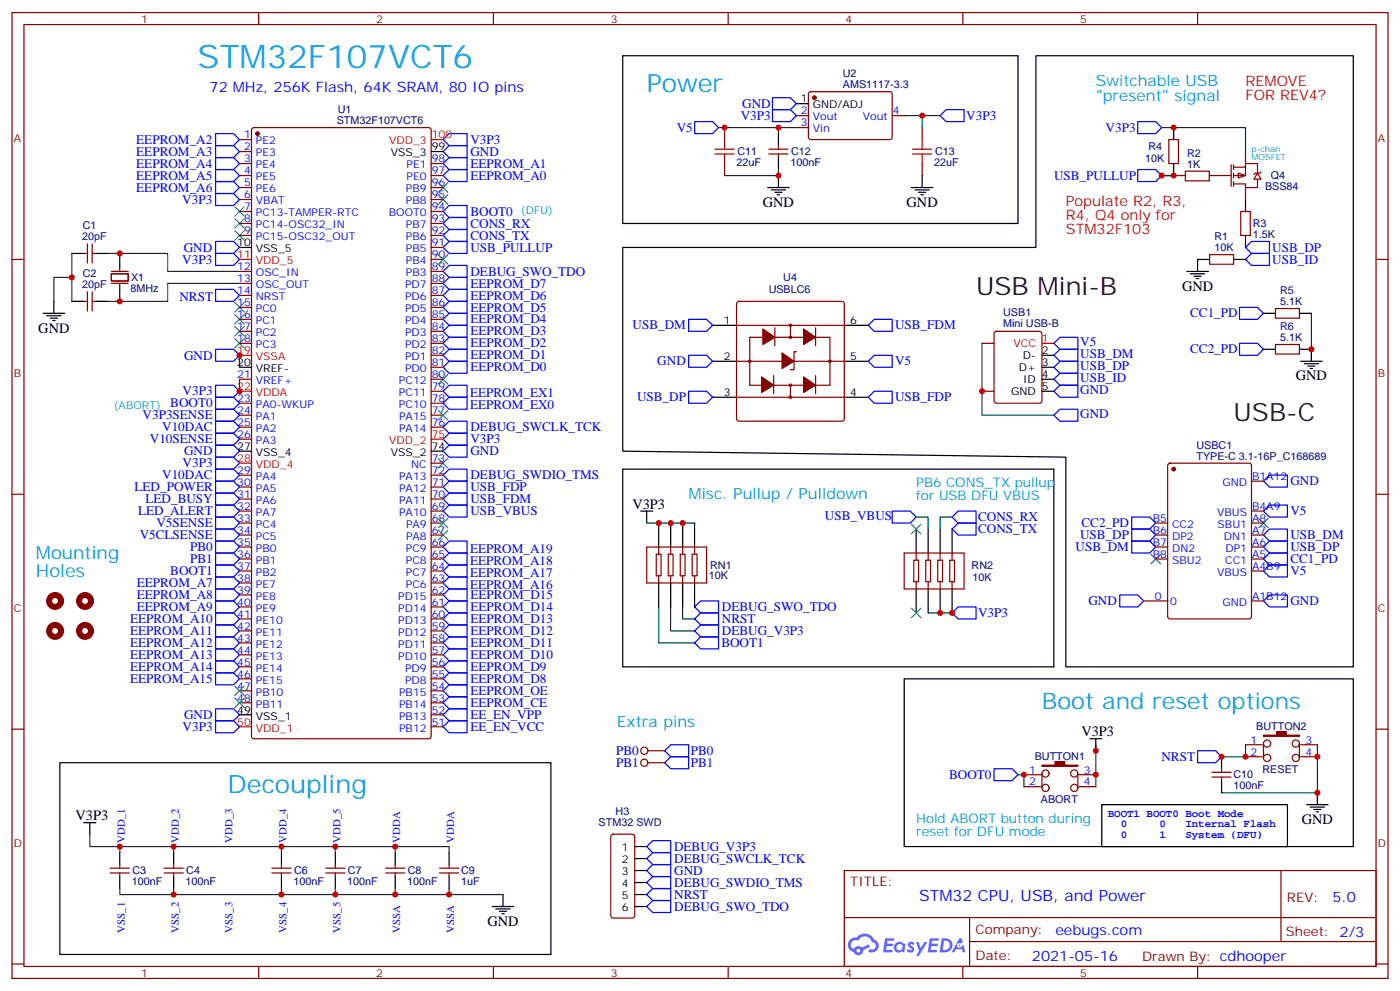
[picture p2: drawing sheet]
<svg xmlns="http://www.w3.org/2000/svg" width="412mm" height="292mm" viewBox="0 0 412 292" stroke-linecap="round" stroke-linejoin="round" font-family="sans-serif">
<g fill="none" stroke="#870000" stroke-width=".35">
<path d="M3.5 3.7h405.4v284.3h-405.4zM7.1 7.2h398.2v277.3h-398.2zM76.2 3.7v3.5M145.3 3.7v3.5M214.5 3.7v3.5M283.6 3.7v3.5M352.8 3.7v3.5M3.5 76.4h3.6M405.3 76.4h3.6M3.5 145.5h3.6M405.3 145.5h3.6M3.5 214.7h3.6"/>
<path d="M405.3 214.7h3.6M248.7 256.3h156.6v28.2h-156.6zM377.3 256.3v20.9M248.7 270.1h156.5M285.6 277.2h119.6M285.6 270.1v14.2M3.5 283.8h3.6M76.2 284.5v3.5M145.3 284.5v3.5M214.5 284.5v3.5M283.6 284.5v3.5M352.8 284.5v3.5"/>
<path d="M405.3 283.8h3.6"/>
</g>
<g fill="#5487ff">
<path d="M267.7 277.5a1.22 1.22 0 0 1 1.7 .2l-.4 .6a.47 .47 0 0 0-.3-.4 .47 .47 0 0 0-.5 .2l.1 .2a1.14 1.14 0 0 1 .8 1.8 1.14 1.14 0 0 1-1.9 0l-.2-.2 .5-.6 .7 .5a.29 .29 0 0 0 .3-.3 .29 .29 0 0 0-.2-.3 1.04 1.04 0 0 1-.6-1.7z"/>
<path d="M260.7 276.2h2.4l.3 .2-.2 .5-1.8 .1-.1 .8h1.5l.3 .4-.3 .4h-1.6l-.2 1.1h1.7l.2 .3-.2 .3-2.6 .1z"/>
<path d="M273.8 276.2h2.4l.3 .2-.1 .5-1.8 .1-.2 .8h1.6l.3 .4-.4 .4-1.6-.1-.1 1.1 1.7 .1 .2 .3-.2 .3-2.6 .1z"/>
<path d="M282.6 276.2h.7l.3 1.3-.6 .3a.69 .69 0 0 0-1 .3 .69 .69 0 0 0 .4 .9 .69 .69 0 0 0 .9-.6l.5-.2 .6 2.2h-.8l-.2-.9h-1.8l-.5 .9h-.8z"/>
<path d="M269.8 277.3h.8l.6 1.8 1.1-1.8h.9l-2.6 4.2h-.8l.9-1.5z"/>
<path d="M277.4 276.2l-.6 4.2h1.3a2.11 2.11 0 0 0 2.5-2.1 2.11 2.11 0 0 0-2.5-2.1zM278.1 277a1.39 1.39 0 0 1 1.7 1.4 1.39 1.39 0 0 1-1.8 1.2h-.3z"/>
<path d="M263.7 277.8a1.54 1.54 0 0 0-.1 2.2 1.54 1.54 0 0 0 2.2 .1l.6 .3 .3-2.3-.2-.3h-.4a1.49 1.49 0 0 0-2.4 0zM264 278.8a.94 .94 0 0 1 1.8 0 .94 .94 0 0 1-1.8 0z"/>
<path d="M250.4 276.6a2.18 2.18 0 0 0 1.1 3.7 1.44 1.44 0 0 0 1.6 .9 1.44 1.44 0 0 0 1.2-1.4l2-1.1-.5-.7-1.9 1a1.47 1.47 0 0 0-2.4 .4 1.39 1.39 0 0 1-.7-1.9 1.39 1.39 0 0 1 2-.5 2.12 2.12 0 0 1 2.2-1.3 2.12 2.12 0 0 1 1.9 1.7 1.14 1.14 0 0 1 1.1 1.4 1.14 1.14 0 0 1-1.7 .7 .43 .43 0 0 0-.5 .4 .43 .43 0 0 0 .4 .5 1.98 1.98 0 0 0 2.5-1.2 1.98 1.98 0 0 0-1.2-2.6 3.1 3.1 0 0 0-5.3-.6l-.9 .1zM252.3 279.9a.55 .55 0 0 1 1.1 0 .55 .55 0 0 1-1.1 0z"/>
<circle cx="282.6" cy="278.3" r=".26"/>
</g>
<g fill="none" stroke="#00f" stroke-width=".35">
<path d="M63.5 39.3h5.3l1.8 1.8-1.8 1.8h-5.3zM204.6 35.8h5.3l1.8 1.8-1.8 1.7h-5.3zM227.5 32.3h5.3l1.8 1.7-1.8 1.8h-5.3zM227.5 28.8h5.3l1.8 1.7-1.8 1.8h-5.3zM276.9 34l1.8-1.7h5.3v3.5h-5.3zM63.5 57h5.3l1.8 1.7-1.8 1.8h-5.3zM63.5 42.9h5.3l1.8 1.7-1.8 1.8h-5.3zM63.5 46.4h5.3l1.8 1.8-1.8 1.7h-5.3zM63.5 49.9h5.3l1.8 1.8-1.8 1.7h-5.3zM63.5 53.4h5.3l1.8 1.8-1.8 1.8h-5.3zM130.5 44.6l1.8-1.7h5.3v3.5h-5.3zM130.5 41.1l1.8-1.8h5.3v3.6h-5.3z"/>
<path d="M130.5 48.2l1.8-1.8h5.3v3.5h-5.3zM130.5 51.7l1.8-1.8h5.3v3.5h-5.3zM63.5 74.6h5.3l1.8 1.8-1.8 1.7h-5.3zM63.5 71.1h5.3l1.8 1.7-1.8 1.8h-5.3zM130.5 62.3l1.8-1.8h5.3v3.5h-5.3zM130.5 79.9l1.8-1.8h5.3v3.6h-5.3zM130.5 72.8l1.8-1.7h5.3v3.5h-5.3zM63.5 85.2h5.3l1.8 1.8-1.8 1.7h-5.3zM130.5 83.4l1.8-1.7h5.3v3.5h-5.3zM130.5 87l1.8-1.8h5.3v3.5h-5.3zM130.5 90.5l1.8-1.8h5.3v3.6h-5.3zM130.5 97.5l1.8-1.7h5.3v3.5h-5.3z"/>
<path d="M130.5 94l1.8-1.7h5.3v3.5h-5.3zM63.5 102.8h5.3l1.8 1.8-1.8 1.8h-5.3zM63.5 113.4h5.3l1.8 1.8-1.8 1.7h-5.3zM63.5 116.9h5.3l1.8 1.8-1.8 1.8h-5.3zM130.5 108.1l1.8-1.7h5.3v3.5h-5.3zM130.5 101.1l1.8-1.8h5.3v3.5h-5.3zM132.3 102.8h5.3v3.6h-5.3l-1.8-1.8zM310.4 108.1l1.8-1.7h5.3v3.5h-5.3zM310.4 104.6l1.8-1.8h5.3v3.6h-5.3zM310.4 101.1l1.8-1.8h5.3v3.5h-5.3zM310.4 115.2l1.8-1.8h5.3v3.5h-5.3zM310.4 111.7l1.8-1.8h5.3v3.5h-5.3z"/>
<path d="M63.5 131.1h5.3l1.8 1.7-1.8 1.8h-5.3zM63.5 138.1h5.3l1.8 1.8-1.8 1.7h-5.3zM63.5 124h5.3l1.8 1.8-1.8 1.7h-5.3zM63.5 127.5h5.3l1.8 1.8-1.8 1.8h-5.3zM63.5 120.5h5.3l1.8 1.7-1.8 1.8h-5.3zM130.5 129.3l1.8-1.8h5.3v3.6h-5.3zM130.5 132.8l1.8-1.7h5.3v3.5h-5.3zM130.5 125.8l1.8-1.8h5.3v3.5h-5.3zM130.5 139.9l1.8-1.8h5.3v3.5h-5.3zM310.4 122.2l1.8-1.7h5.3v3.5h-5.3zM63.5 148.7h5.3l1.8 1.8-1.8 1.7h-5.3zM63.5 145.2h5.3l1.8 1.7-1.8 1.8h-5.3z"/>
<path d="M63.5 141.6h5.3l1.8 1.8-1.8 1.8h-5.3zM63.5 152.2h5.3l1.8 1.8-1.8 1.8h-5.3zM63.5 155.8h5.3l1.8 1.7-1.8 1.8h-5.3zM130.5 146.9l1.8-1.7h5.3v3.5h-5.3zM130.5 143.4l1.8-1.8h5.3v3.6h-5.3zM63.5 166.3h5.3l1.8 1.8-1.8 1.8h-5.3zM63.5 169.9h5.3l1.8 1.7-1.8 1.8h-5.3zM63.5 173.4h5.3l1.8 1.8-1.8 1.7h-5.3zM63.5 176.9h5.3l1.8 1.8-1.8 1.7h-5.3zM130.5 178.7l1.8-1.8h5.3v3.5h-5.3zM130.5 175.2l1.8-1.8h5.3v3.5h-5.3zM130.5 171.6l1.8-1.7h5.3v3.5h-5.3z"/>
<path d="M130.5 168.1l1.8-1.8h5.3v3.6h-5.3zM130.5 164.6l1.8-1.8h5.3v3.5h-5.3zM130.5 161l1.8-1.7h5.3v3.5h-5.3zM204.6 178.7l1.8-1.8h5.3v3.5h-5.3zM63.5 180.4h5.3l1.8 1.8-1.8 1.8h-5.3zM63.5 184h5.3l1.8 1.7-1.8 1.8h-5.3zM63.5 187.5h5.3l1.8 1.8-1.8 1.7h-5.3zM63.5 191h5.3l1.8 1.8-1.8 1.8h-5.3zM63.5 194.6h5.3l1.8 1.7-1.8 1.8h-5.3zM63.5 198.1h5.3l1.8 1.7-1.8 1.8h-5.3zM130.5 199.8l1.8-1.7h5.3v3.5h-5.3zM130.5 196.3l1.8-1.7h5.3v3.5h-5.3z"/>
<path d="M130.5 192.8l1.8-1.8h5.3v3.6h-5.3zM130.5 185.7l1.8-1.7h5.3v3.5h-5.3zM130.5 182.2l1.8-1.8h5.3v3.6h-5.3zM132.3 187.5h5.3v3.5h-5.3l-1.8-1.7zM204.6 182.2l1.8-1.8h5.3v3.6h-5.3zM63.5 212.2h5.3l1.8 1.8-1.8 1.7h-5.3zM63.5 208.7h5.3l1.8 1.7-1.8 1.8h-5.3zM130.5 206.9l1.8-1.8h5.3v3.6h-5.3zM130.5 203.4l1.8-1.8h5.3v3.5h-5.3zM130.5 210.4l1.8-1.7h5.3v3.5h-5.3zM130.5 214l1.8-1.8h5.3v3.5h-5.3zM292.8 226.3h5.3l1.8 1.8-1.8 1.7h-5.3z"/>
<path d="M352.8 221h5.3l1.7 1.8-1.7 1.7h-5.3zM190.5 252.8l1.8-1.8h5.3v3.5h-5.3zM190.5 256.3l1.8-1.8h5.3v3.6h-5.3zM190.5 249.2l1.8-1.7h5.3v3.5h-5.3zM192.3 258.1h5.3v3.5h-5.3l-1.8-1.8zM190.5 263.3l1.8-1.7h5.3v3.5h-5.3zM190.5 266.9l1.8-1.8h5.3v3.5h-5.3z"/>
</g>
<g fill="none" stroke="#870000" stroke-width=".35">
<path d="M213.4 37.6v3.5M234.6 34h3.5M234.6 37.6h3.5M238.4 27.2l.4-.2h23.6l.4 .7v13l-.7 .4-23.5-.1-.5-.6v-12.7zM262.8 34h3.5M271.6 37.6v3.5M213.4 48.2v3.5M226.5 45.3h5.6M226.5 43.9h5.6M229.3 42.9v1M229.3 45.3v1.1M271.6 48.2v3.5"/>
<path d="M365.5 62.3h2.8v7h-2.8zM293 97.7l.5-.2h12.7l.7 .5v20l-.4 .7h-13l-.6-.5-.1-20zM289.3 101.1h3.5M289.3 115.2h3.5M190.5 161h17.6v10.6h-17.6zM193.3 163.2h1.4v6.3h-1.4zM194 161v2.2M194 169.5v2.1M196.8 163.2h1.5v6.3h-1.5zM197.6 161v2.2M197.6 169.5v2.1M200.4 163.2h1.4v6.3h-1.4z"/>
<path d="M201.1 161v2.2M201.1 169.5v2.1M203.9 163.2h1.4v6.3h-1.4zM204.6 161v2.2M204.6 169.5v2.1M266.3 162.8h17.7v10.6h-17.7zM269.2 164.9h1.4v6.4h-1.4zM269.9 162.8v2.1M269.9 171.3v2.1M272.7 164.9h1.4v6.4h-1.4zM273.4 162.8v2.1M273.4 171.3v2.1"/>
<path d="M276.2 164.9h1.4v6.4h-1.4zM276.9 162.8v2.1M276.9 171.3v2.1M279.8 164.9h1.4v6.4h-1.4zM280.5 162.8v2.1M280.5 171.3v2.1M366.9 219.3h4.9M372.2 218.9v4.2M374.3 218.9a1.06 1.06 0 0 0-1.5-1 1.06 1.06 0 0 0-.3 1.8 1.06 1.06 0 0 0 1.7-.5l.1-.3M382.8 218.9a1.06 1.06 0 0 1-1.5 1 1.06 1.06 0 0 1-.3-1.8 1.06 1.06 0 0 1 1.7 .5l.1 4.5M383.1 219.3h5M301.6 228.1h5"/>
<path d="M301.6 231.6h5M306.9 227.7v4.3M317.5 227.7v4.3M317.9 228.1h4.9M317.9 231.6h4.9M366.9 222.8h4.9M383.1 222.8h5M32.5 257h5.6M32.5 255.6h5.6M35.3 254.5v1.1M35.3 257v1.1M48.3 257h5.7"/>
<path d="M48.3 255.6h5.7M51.2 254.5v1.1M51.2 257v1.1M80.1 257h5.6M80.1 255.6h5.6M82.9 254.5v1.1M82.9 257v1.1M96 257h5.6M96 255.6h5.6M98.8 254.5v1.1M98.8 257v1.1M113.6 257h5.6"/>
<path d="M113.6 255.6h5.6M116.4 254.5v1.1M116.4 257v1.1M129.5 257h5.6M129.5 255.6h5.6M132.3 254.5v1.1M132.3 257v1.1M180.2 245.8l.4-.2h5.7l.6 .4 .1 23.6-.5 .6-5.9 .1-.6-.5-.1-23.5z"/>
<circle cx="308" cy="232" r="1.06"/>
<circle cx="308" cy="227.7" r="1.06"/>
<circle cx="316.4" cy="232" r="1.06"/>
<circle cx="316.4" cy="227.7" r="1.06"/>
<circle cx="373.2" cy="223.1" r="1.06"/>
<circle cx="381.7" cy="223.1" r="1.06"/>
</g>
<g fill="none" stroke="#000" stroke-width=".35">
<path d="M183.4 16.4h116.5v49.4h-116.5zM229.3 39.3v3.6M234.6 30.5h3.5M226.1 55.2h6.4M227.2 55.9h4.2M228.2 56.6h2.2M229 57.3h.7M229.3 46.4v3.5M229.3 51.7v3.5M268.5 55.2h6.3M269.5 55.9h4.3M270.6 56.6h2.1"/>
<path d="M271.3 57.3h.7M271.6 51.7v3.5M366.9 58.7v3.6M366.9 69.3v3.5M12.7 92.3h6.3M13.8 93h4.2M14.8 93.7h2.1M15.5 94.4h.7M15.9 88.7v3.6M306.9 104.6h3.5M306.9 108.1h3.5M306.9 111.7h3.5"/>
<path d="M306.9 115.2h3.5M183.4 138.1h127v58.2h-127zM188.7 150.5h3.6M190.5 150.5v3.5M194 154v7M197.6 154v7M201.1 154v7M204.6 154v7M269.9 155.8v7M273.4 155.8v7M276.9 155.8v7M280.5 155.8v7"/>
<path d="M194 171.6v7.1M197.6 171.6v7.1M201.1 171.6v7.1M204.6 171.6v7.1M269.9 173.4v7M273.4 173.4v7M276.9 173.4v7M280.5 173.4v7M266.3 199.8h132.3v49.4h-132.3zM321 217.5h3.6M322.8 217.5v3.5M17.6 224.5h144.7v56.5h-144.7z"/>
<path d="M384.9 236.9h6.3M385.9 237.6h4.3M387 238.3h2.1M387.7 239h.7M388.1 233.4v3.5M24.7 242.2h3.5M26.5 242.2v3.5M35.3 251v3.5M35.3 258.1v3.5M51.2 251v3.5M51.2 258.1v3.5M82.9 251v3.5"/>
<path d="M82.9 258.1v3.5M98.8 251v3.5M98.8 258.1v3.5M116.4 251v3.5M116.4 258.1v3.5M132.3 251v3.5M132.3 258.1v3.5M187 249.2h3.5M187 252.8h3.5M187 256.3h3.5M187 259.8h3.5M145 266.9h6.3"/>
<path d="M146 267.6h4.3M147.1 268.3h2.1M147.8 269h.7M148.2 263.3v3.6M187 263.3h3.5M187 266.9h3.5"/>
</g>
<g fill="none" stroke="#008700" stroke-width=".35">
<path d="M211.7 37.6h17.6v1.7M229.3 37.6h5.3M266.3 34h10.6M271.6 34v3.6M229.3 49.9v1.8h-15.9M21.2 74.6v14.1M31.7 74.6h17.7v5.3h21.2M21.2 81.7h-5.3v7M70.6 83.4h-21.2v5.3h-17.7M70.6 104.6v3.5M70.6 111.7v3.5M289.3 101.1v21.1h21.1"/>
<path d="M190.5 154h14.1M194 178.7v10.6h10.6M197.6 178.7v7h7M201.1 178.7v3.5h3.5M322.8 219.3v12.3M366.9 219.3v3.5h-7.1M388.1 219.3v14.1h-28.3M299.9 228.1h1.7v3.5M26.5 245.7v3.5h105.8v1.8M35.3 249.2v1.8M51.2 249.2v1.8M82.9 249.2v1.8"/>
<path d="M98.8 249.2v1.8M116.4 249.2v1.8M35.3 261.6v1.7h112.9M51.2 261.6v1.7M82.9 261.6v1.7M98.8 261.6v1.7M116.4 261.6v1.7M132.3 261.6v1.7"/>
</g>
<g fill="#870000" stroke="#870000" stroke-width=".35">
<path d="M372.2 216.4h3.9v-1h2.8v1h3.9v.4h-10.6z"/>
<path d="M306.9 225.2h3.9v-1h2.8v1h3.9v.4h-10.6z"/>
<circle cx="239.9" cy="28.8" r=".53"/>
</g>
<g fill="none" stroke="#3c3" stroke-width=".35">
<path d="M129.1 53.8l2.8 2.8M129.1 57.3l2.8 2.8M131.9 53.8l-2.8 2.8M131.9 57.3l-2.8 2.8M69.1 60.9l2.9 2.8M69.1 64.4l2.9 2.8M69.1 67.9l2.9 2.8M72 60.9l-2.9 2.8M72 64.4l-2.9 2.8M72 67.9l-2.9 2.8M69.1 99.7l2.9 2.8M72 99.7l-2.9 2.8"/>
<path d="M129.1 110.2l2.8 2.9M131.9 110.2l-2.8 2.9M129.1 134.9l2.8 2.9M131.9 134.9l-2.8 2.9M129.1 156.1l2.8 2.8M131.9 156.1l-2.8 2.8"/>
</g>
<path d="M306.9 101.1h3.5" fill="none" stroke="#f00" stroke-width=".35"/>
<path d="M210.6 45.3h5.7M210.6 43.9h5.7M213.4 41.1v2.8M213.4 45.3v2.9M268.8 45.3h5.7M268.8 43.9h5.7M271.6 41.1v2.8M271.6 45.3v2.9" fill="none" stroke="#a10000" stroke-width=".35"/>
<path d="M18 176.9a1.76 1.76 0 0 0-2.6-1.5 1.76 1.76 0 0 0-.1 3 1.76 1.76 0 0 0 2.7-1.3M26.8 176.9a1.76 1.76 0 0 0-2.6-1.5 1.76 1.76 0 0 0-.1 3 1.76 1.76 0 0 0 2.7-1.3M18 185.7a1.76 1.76 0 0 0-2.6-1.5 1.76 1.76 0 0 0-.1 3 1.76 1.76 0 0 0 2.7-1.3M26.8 185.7a1.76 1.76 0 0 0-2.6-1.5 1.76 1.76 0 0 0-.1 3 1.76 1.76 0 0 0 2.7-1.3" fill="none" stroke="#850000" stroke-width="1.8"/>
<path d="M364.8 51l2.1 .7-2.1 .7z" fill="#fff" stroke="#870000" stroke-width=".35"/>
<g fill="none" stroke="#870000" stroke-width=".35">
<path d="M359.8 51.7h2.9M362.7 48.5v6.4M363.4 49.2h3.5M363.4 48.5v1.4M363.4 51v1.4M363.4 53.4v1.5M366.9 48.2h3.5v2.8M366.9 48.2v3.5h-3.5M366.9 44.6v3.6M366.9 55.2v3.5M370.4 51l1.1 1.7h-2.1zM370.4 52.7v2.5h-3.5v-1h-3.5"/>
<path d="M371.5 50.6l-.4 .4h-1.4l-.3 .3"/>
</g>
<path d="M335.1 35.8h5.3l1.8 1.8-1.8 1.7h-5.3zM335.1 49.9h5.3l1.8 1.8-1.8 1.7h-5.3zM366.9 72.8l1.8-1.7h5.2v3.5h-5.2z" fill="none" stroke="#00f" stroke-width=".35"/>
<path d="M342.2 37.6h24.7v7" fill="none" stroke="#008700" stroke-width=".35"/>
<path d="M349.6 79.9h6.4M352.8 76.4v3.5M350.7 80.6h4.2M351.7 81.3h2.1M352.4 82h.7" fill="none" stroke="#000" stroke-width=".35"/>
<path d="M217.2 88.9l.5-.2h30.3l.5 .2 .2 .5v33.9l-.2 .5-.5 .2h-30.3l-.5-.2-.2-.5v-33.9z" fill="#fff" stroke="#870000" stroke-width=".35"/>
<g fill="none" stroke="#000" stroke-width=".35">
<path d="M345.7 37.6v3.5M127 44.6h3.5M345.7 48.2v3.5M21.2 74.6h3.5M28.2 74.6h3.5M35.3 74.6v5M70.6 72.8h3.5M183.4 72.8h121.8v-56.4h93.4v179.9h-84.6v-61.7l-130.6-1.8zM352.8 76.4h3.5M363.4 76.4h3.5M21.2 88.7h3.5M28.2 88.7h3.5"/>
<path d="M35.3 83.8v4.9M209.9 95.8h7.1M248.7 95.8h7.1M372.2 92.3h3.5M382.8 92.3h3.5M70.6 108.1h3.5M209.9 106.4h7.1M209.9 116.9h7.1M248.7 106.4h7.1M248.7 116.9h7.1M372.2 102.8h3.5M382.8 102.8h3.5v3.6"/>
<path d="M383.1 106.4h6.4M384.2 107.1h4.2M385.2 107.8h2.1M385.9 108.5h.7M70.6 132.8h3.5M127 132.8h3.5M70.6 210.4h3.5M324.6 236.9h54.6v12.3h-54.6zM359.8 222.8v3.5M359.8 229.8v3.6"/>
</g>
<g fill="none" stroke="#870000" stroke-width=".35">
<path d="M74.3 37.8l.5-.2h51.5l.6 .4 .1 178.8-.5 .6-51.7 .1-.7-.5v-178.7zM70.6 51.7h3.5M70.6 41.1h3.5M70.6 44.6h3.5M70.6 48.2h3.5M70.6 55.2h3.5M70.6 58.7h3.5M127 51.7h3.5M127 48.2h3.5M127 55.2h3.5M127 58.7h3.5M344.3 41.1h2.8v7.1h-2.8z"/>
<path d="M345.7 51.7h3.5M349.2 50.4h7v2.8h-7zM356.3 51.7h3.5M24.7 74.6h1.1M25.8 71.8v5.6M27.2 71.8v5.6M27.2 74.6h1M32.8 79.9h4.9M70.6 62.3h3.5M70.6 65.8h3.5M70.6 69.3h3.5M70.6 79.9h3.5"/>
<path d="M127 62.3h3.5M127 65.8h3.5M127 69.3h3.5M127 79.9h3.5M127 76.4h3.5M127 72.8h3.5M356.3 75h7.1v2.8h-7.1zM24.7 88.7h1.1M25.8 85.9v5.6M27.2 85.9v5.6M27.2 88.7h1M32.8 80.6h4.9v2.1h-4.9z"/>
<path d="M32.8 83.4h4.9M70.6 83.4h3.5M70.6 87h3.5M70.6 90.5h3.5M70.6 94h3.5M70.6 97.5h3.5M127 83.4h3.5M127 87h3.5M127 90.5h3.5M127 94h3.5M127 97.5h3.5M217 95.8h31.7"/>
<path d="M220.8 99.3h23.7v14.1h-23.7zM228.2 96.5v5.3M232.8 95.8v3.5M240.2 96.5v5.3M375.7 90.8h7.1v2.9h-7.1zM70.6 101.1h3.5M70.6 111.7h3.5M70.6 118.7h3.5M127 101.1h3.5M127 111.7h3.5M127 118.7h3.5M127 115.2h3.5"/>
<path d="M127 108.1h3.5M127 104.6h3.5M217 116.9h31.7M217 106.4h31.7M227.9 110.6v5.3M232.8 113.4v3.5M234.6 103.5h-.7v5.3h-1.1M240.2 110.6v5.3M375.7 101.4h7.1v2.8h-7.1zM70.6 122.2h3.5M70.6 125.8h3.5M70.6 129.3h3.5"/>
<path d="M70.6 139.9h3.5M127 122.2h3.5M127 125.8h3.5M127 139.9h3.5M127 136.3h3.5M70.6 143.4h3.5M70.6 146.9h3.5M70.6 150.5h3.5M70.6 154h3.5M70.6 157.5h3.5M127 143.4h3.5M127 146.9h3.5"/>
<path d="M127 150.5h3.5M127 154h3.5M127 157.5h3.5M70.6 161h3.5M70.6 164.6h3.5M70.6 168.1h3.5M70.6 171.6h3.5M70.6 175.2h3.5M70.6 178.7h3.5M127 161h3.5M127 164.6h3.5M127 168.1h3.5"/>
<path d="M127 171.6h3.5M127 175.2h3.5M127 178.7h3.5M70.6 182.2h3.5M70.6 185.7h3.5M70.6 189.3h3.5M70.6 192.8h3.5M70.6 196.3h3.5M70.6 199.8h3.5M127 182.2h3.5M127 185.7h3.5M127 189.3h3.5"/>
<path d="M127 192.8h3.5M127 196.3h3.5M127 199.8h3.5M70.6 203.4h3.5M70.6 206.9h3.5M127 203.4h3.5M127 206.9h3.5M127 214h3.5M127 210.4h3.5M190.9 221h4.9M190.9 224.5h4.9M357 228.8h5.7"/>
<path d="M357 227.4h5.7M359.8 226.3v1.1M359.8 228.8v1"/>
<circle cx="232.8" cy="99.3" r=".35"/>
<circle cx="232.8" cy="95.8" r=".35"/>
<circle cx="220.8" cy="106.4" r=".35"/>
<circle cx="232.8" cy="113.4" r=".35"/>
<circle cx="232.8" cy="116.9" r=".35"/>
<circle cx="244.5" cy="106.4" r=".35"/>
<circle cx="189.8" cy="224.5" r="1.06"/>
<circle cx="189.8" cy="221" r="1.06"/>
</g>
<g fill="#870000" stroke="#870000" stroke-width=".35">
<path d="M230.4 103.9l3.5 2.5-3.5 2.1z"/>
<path d="M224.7 96.8l3.5 2.5-3.5 2.1z"/>
<path d="M236.7 96.8l3.5 2.5-3.5 2.1z"/>
<path d="M224.4 110.9l3.5 2.5-3.5 2.1z"/>
<path d="M236.7 110.9l3.5 2.5-3.5 2.1z"/>
<circle cx="75.8" cy="39.3" r=".53"/>
</g>
<g fill="none" stroke="#00f" stroke-width=".35">
<path d="M130.5 69.3l1.8-1.7h5.3v3.5h-5.3zM130.5 65.8l1.8-1.8h5.3v3.6h-5.3zM366.9 76.4l1.8-1.8h5.2v3.5h-5.2zM202.8 94h5.3l1.8 1.8-1.8 1.7h-5.3zM255.8 95.8l1.7-1.8h5.3v3.5h-5.3zM365.1 90.5h5.3l1.8 1.8-1.8 1.7h-5.3zM130.5 118.7l1.8-1.8h5.3v3.6h-5.3zM130.5 115.2l1.8-1.8h5.3v3.5h-5.3zM202.8 104.6h5.3l1.8 1.8-1.8 1.7h-5.3zM202.8 115.2h5.3l1.8 1.7-1.8 1.8h-5.3zM255.8 106.4l1.7-1.8h5.3v3.5h-5.3zM255.8 116.9l1.7-1.7h5.3v3.5h-5.3z"/>
<path d="M365.1 101.1h5.3l1.8 1.7-1.8 1.8h-5.3zM63.5 134.6h5.3l1.8 1.7-1.8 1.8h-5.3zM63.5 159.3h5.3l1.8 1.7-1.8 1.8h-5.3zM130.5 150.5l1.8-1.8h5.3v3.5h-5.3zM262.8 150.5h5.3l1.8 1.7-1.8 1.8h-5.3zM280.5 152.2l1.7-1.7h5.3v3.5h-5.3zM282.2 154h5.3v3.5h-5.3l-1.7-1.7zM333.4 155.8h5.3l1.7 1.7-1.7 1.8h-5.3zM333.4 159.3h5.3l1.7 1.7-1.7 1.8h-5.3zM333.4 152.2h5.3l1.7 1.8-1.7 1.8h-5.3zM372.2 157.5l1.7-1.7h5.3v3.5h-5.3zM372.2 141.6l1.7-1.7h5.3v3.5h-5.3z"/>
<path d="M372.2 150.5l1.7-1.8h5.3v3.5h-5.3zM63.5 162.8h5.3l1.8 1.8-1.8 1.7h-5.3zM282.2 178.7h5.3v3.5h-5.3l-1.7-1.8zM329.8 175.2h5.3l1.8 1.7-1.8 1.8h-5.3zM372.2 161l1.7-1.7h5.3v3.5h-5.3zM372.2 176.9l1.7-1.7h5.3v3.5h-5.3zM372.2 164.6l1.7-1.8h5.3v3.5h-5.3zM373.9 166.3h5.3v3.6h-5.3l-1.7-1.8zM204.6 189.3l1.8-1.8h5.3v3.5h-5.3zM206.4 184h5.3v3.5h-5.3l-1.8-1.8zM197.6 219.3h5.2v3.5h-5.2l-1.8-1.8zM197.6 222.8h5.2v3.5h-5.2l-1.8-1.8z"/>
</g>
<path d="M342.2 51.7h3.5M386.3 92.3v10.5M269.9 152.2h3.5v3.6M280.5 152.2h-3.6v3.6M273.4 180.4h7.1" fill="none" stroke="#008700" stroke-width=".35"/>
<g fill="none" stroke="#3c3" stroke-width=".35">
<path d="M129.1 75l2.8 2.8M131.9 75l-2.8 2.8M69.1 92.6l2.9 2.8M69.1 89.1l2.9 2.8M69.1 96.1l2.9 2.9M72 92.6l-2.9 2.8M72 89.1l-2.9 2.8M72 96.1l-2.9 2.9M129.1 120.8l2.8 2.8M131.9 120.8l-2.8 2.8M129.1 152.6l2.8 2.8M131.9 152.6l-2.8 2.8"/>
<path d="M268.5 154.3l2.8 2.9M271.3 154.3l-2.8 2.9M370.8 152.6l2.8 2.8M373.6 152.6l-2.8 2.8M268.5 179l2.8 2.9M271.3 179l-2.8 2.9M339 163.2l2.8 2.8M341.8 163.2l-2.8 2.8M69.1 202l2.9 2.8M69.1 205.5l2.9 2.8M72 202l-2.9 2.8M72 205.5l-2.9 2.8"/>
</g>
<path d="M127 41.1h3.5M70.6 76.4h3.5M70.6 104.6h3.5M70.6 115.2h3.5M70.6 136.3h3.5M127 129.3h3.5M70.6 214h3.5" fill="none" stroke="#f00" stroke-width=".35"/>
<g fill="#c00">
<circle cx="51.2" cy="249.2" r=".88"/>
<circle cx="21.2" cy="81.7" r=".88"/>
<circle cx="82.9" cy="249.2" r=".88"/>
<circle cx="98.8" cy="249.2" r=".88"/>
<circle cx="116.4" cy="249.2" r=".88"/>
<circle cx="388.1" cy="222.8" r=".88"/>
<circle cx="366.9" cy="222.8" r=".88"/>
<circle cx="301.6" cy="228.1" r=".88"/>
<circle cx="322.8" cy="228.1" r=".88"/>
<circle cx="289.3" cy="115.2" r=".88"/>
<circle cx="35.3" cy="249.2" r=".88"/>
<circle cx="51.2" cy="263.3" r=".88"/>
<circle cx="82.9" cy="263.3" r=".88"/>
<circle cx="98.8" cy="263.3" r=".88"/>
<circle cx="116.4" cy="263.3" r=".88"/>
<circle cx="322.8" cy="221" r=".88"/>
<circle cx="271.6" cy="34" r=".88"/>
<circle cx="213.4" cy="37.6" r=".88"/>
<circle cx="229.3" cy="51.7" r=".88"/>
<circle cx="229.3" cy="37.6" r=".88"/>
<circle cx="132.3" cy="263.3" r=".88"/>
<circle cx="201.1" cy="154" r=".88"/>
<circle cx="197.6" cy="154" r=".88"/>
<circle cx="194" cy="154" r=".88"/>
<circle cx="345.7" cy="51.7" r=".88"/>
<circle cx="342.2" cy="51.7" r=".88"/>
<circle cx="359.8" cy="222.8" r=".88"/>
<circle cx="388.1" cy="233.4" r=".88"/>
<circle cx="70.6" cy="104.6" r=".88"/>
<circle cx="35.3" cy="88.7" r=".88"/>
<circle cx="35.3" cy="74.6" r=".88"/>
<circle cx="386.3" cy="102.8" r=".88"/>
<circle cx="345.7" cy="37.6" r=".88"/>
<circle cx="280.5" cy="180.4" r=".88"/>
<circle cx="276.9" cy="180.4" r=".88"/>
<circle cx="70.6" cy="115.2" r=".88"/>
</g>
<g fill="none" stroke="#870000" stroke-width=".35">
<path d="M344.2 136.6l.5-.3h23.2l.7 .5 .1 44.7-.5 .7h-23.5l-.7-.5v-44.6zM340.4 154h3.6M340.4 157.5h3.6M368.7 154h3.5M368.7 157.5h3.5M368.7 150.5h3.5M368.7 141.6h3.5M336.9 176.9h7.1M340.4 161h3.6M340.4 164.6h3.6M368.7 161h3.5M368.7 164.6h3.5"/>
<path d="M368.7 176.9h3.5M368.7 168.1h3.5"/>
</g>
<circle cx="345.7" cy="138.1" r=".53" fill="#870000" stroke="#870000" stroke-width=".35"/>
<text font-size="9.5" fill="#09f" x="58.2" y="19.9">STM32F107VCT6</text>
<g font-size="7.4" fill="#09f">
<text x="190.5" y="27">Power</text>
<text x="67" y="233.4">Decoupling</text>
</g>
<g font-size="7.4" fill="#330">
<text x="287.5" y="87">USB Mini-B</text>
<text x="363.4" y="124">USB-C</text>
</g>
<text font-size="6.7" fill="#09f" x="306.9" y="208.7">Boot and reset options</text>
<g font-size="5.3" fill="#09f">
<text x="10.6" y="164.6">Mounting</text>
<text x="10.6" y="169.9">Holes</text>
</g>
<g font-size="4.6" fill="#09f">
<text x="322.8" y="25.2">Switchable USB</text>
<text x="322.8" y="29.8">&quot;present&quot; signal</text>
<text x="202.8" y="146.9">Misc. Pullup / Pulldown</text>
<text x="181.7" y="214">Extra pins</text>
</g>
<text font-size="4.6" fill="#00f" x="270.8" y="265.3">STM32 CPU, USB, and Power</text>
<g font-size="4.2" fill="#00f">
<text x="61.7" y="27">72 MHz, 256K Flash, 64K SRAM, 80 IO pins</text>
<text x="392.5" y="265.6">5.0</text>
<text x="310.9" y="275.1">eebugs.com</text>
<text x="304" y="282.9">2021-05-16</text>
</g>
<g font-size="4.2" fill="#f00">
<text x="366.9" y="25.2">REMOVE</text>
<text x="366.9" y="29.5">FOR REV4?</text>
<text x="314" y="60.5">Populate R2, R3,</text>
<text x="314" y="64.7">R4, Q4 only for</text>
<text x="314" y="69">STM32F103</text>
</g>
<g font-size="4.2">
<text x="224.7" y="60.9">GND</text>
<text x="267.1" y="60.9">GND</text>
<text x="348.2" y="85.5">GND</text>
<text x="11.3" y="97.9">GND</text>
<text x="381.7" y="112">GND</text>
<text x="186.3" y="149.8">V3P3</text>
<text x="318.6" y="216.8">V3P3</text>
<text x="22.2" y="241.5">V3P3</text>
<text x="383.5" y="242.5">GND</text>
<text x="143.6" y="272.5">GND</text>
</g>
<g font-size="3.9" fill="#00f">
<text x="218.2" y="35.3">V3P3</text>
<text x="218.6" y="31.7">GND</text>
<text x="284.6" y="35.2">V3P3</text>
<text x="199.4" y="38.8">V5</text>
<text x="325.7" y="38.8">V3P3</text>
<text x="40.1" y="42.3">EEPROM_A2</text>
<text x="40.1" y="45.8">EEPROM_A3</text>
<text x="138.6" y="45.8">GND</text>
<text x="138.6" y="42.3">V3P3</text>
<text x="40.1" y="49.4">EEPROM_A4</text>
<text x="40.1" y="52.9">EEPROM_A5</text>
<text x="138.6" y="49.4">EEPROM_A1</text>
<text x="138.6" y="52.9">EEPROM_A0</text>
<text x="310.5" y="52.9">USB_PULLUP</text>
<text x="40.1" y="56.4">EEPROM_A6</text>
<text x="53.7" y="59.9">V3P3</text>
<text x="138.6" y="63.5">BOOT0</text>
<text x="138.6" y="70.5">CONS_TX</text>
<text x="138.6" y="67">CONS_RX</text>
<text x="53.7" y="77.6">V3P3</text>
<text x="54.1" y="74.1">GND</text>
<text x="138.6" y="74.1">USB_PULLUP</text>
<text x="374.8" y="74.1">USB_DP</text>
<text x="374.8" y="77.6">USB_ID</text>
<text x="138.6" y="81.1">DEBUG_SWO_TDO</text>
<text x="52.8" y="88.5">NRST</text>
<text x="138.6" y="84.7">EEPROM_D7</text>
<text x="138.6" y="88.2">EEPROM_D6</text>
<text x="138.6" y="91.7">EEPROM_D5</text>
<text x="138.6" y="95.2">EEPROM_D4</text>
<text x="350.6" y="93.5">CC1_PD</text>
<text x="138.6" y="98.8">EEPROM_D3</text>
<text x="186.3" y="97">USB_DM</text>
<text x="263.6" y="97">USB_FDM</text>
<text x="318.2" y="101.8">V5</text>
<text x="54.2" y="105.8">GND</text>
<text x="138.6" y="105.8">EEPROM_D1</text>
<text x="138.6" y="102.3">EEPROM_D2</text>
<text x="193.6" y="107.6">GND</text>
<text x="263.6" y="107.5">V5</text>
<text x="318.2" y="105.3">USB_DM</text>
<text x="350.6" y="104">CC2_PD</text>
<text x="138.6" y="109.3">EEPROM_D0</text>
<text x="318.2" y="108.8">USB_DP</text>
<text x="318.2" y="112.4">USB_ID</text>
<text x="50.2" y="120">BOOT0</text>
<text x="53.8" y="116.4">V3P3</text>
<text x="138.5" y="116.9">EEPROM_EX1</text>
<text x="187.6" y="118.2">USB_DP</text>
<text x="263.6" y="118.1">USB_FDP</text>
<text x="318.2" y="115.9">GND</text>
<text x="42" y="123.5">V3P3SENSE</text>
<text x="138.5" y="120.5">EEPROM_EX0</text>
<text x="318.2" y="122.9">GND</text>
<text x="44.1" y="130.5">V10SENSE</text>
<text x="47.8" y="127">V10DAC</text>
<text x="138.6" y="130.5">V3P3</text>
<text x="138.6" y="127">DEBUG_SWCLK_TCK</text>
<text x="53.8" y="137.6">V3P3</text>
<text x="54.2" y="134.1">GND</text>
<text x="138.6" y="134">GND</text>
<text x="47.8" y="141.1">V10DAC</text>
<text x="138.6" y="141.1">DEBUG_SWDIO_TMS</text>
<text x="380.1" y="142.9">GND</text>
<text x="39.6" y="144.6">LED_POWER</text>
<text x="42.9" y="148.2">LED_BUSY</text>
<text x="138.6" y="148.2">USB_FDM</text>
<text x="138.6" y="144.6">USB_FDP</text>
<text x="40.7" y="151.7">LED_ALERT</text>
<text x="46.1" y="155.2">V5SENSE</text>
<text x="138.6" y="151.7">USB_VBUS</text>
<text x="243" y="153.1">USB_VBUS</text>
<text x="288.1" y="153.5">CONS_RX</text>
<text x="318.6" y="155.2">CC2_PD</text>
<text x="380.1" y="151.7">V5</text>
<text x="41.2" y="158.8">V5CLSENSE</text>
<text x="288.1" y="157">CONS_TX</text>
<text x="318.2" y="158.8">USB_DP</text>
<text x="380.1" y="158.8">USB_DM</text>
<text x="56" y="162.3">PB0</text>
<text x="56" y="165.8">PB1</text>
<text x="138.5" y="166.3">EEPROM_A18</text>
<text x="138.5" y="162.8">EEPROM_A19</text>
<text x="316.8" y="162.3">USB_DM</text>
<text x="380.1" y="162.3">USB_DP</text>
<text x="380.1" y="165.8">CC1_PD</text>
<text x="40.3" y="172.9">EEPROM_A7</text>
<text x="50.2" y="169.3">BOOT1</text>
<text x="138.5" y="173.4">EEPROM_A16</text>
<text x="138.5" y="169.9">EEPROM_A17</text>
<text x="380.1" y="169.4">V5</text>
<text x="40.3" y="176.4">EEPROM_A8</text>
<text x="40.3" y="179.9">EEPROM_A9</text>
<text x="138.6" y="179.9">EEPROM_D14</text>
<text x="138.6" y="176.4">EEPROM_D15</text>
<text x="212.7" y="179.9">DEBUG_SWO_TDO</text>
<text x="320.6" y="178.2">GND</text>
<text x="380.1" y="178.2">GND</text>
<text x="38.3" y="183.5">EEPROM_A10</text>
<text x="138.6" y="183.4">EEPROM_D13</text>
<text x="212.7" y="183.5">NRST</text>
<text x="288.1" y="181.7">V3P3</text>
<text x="38.3" y="187">EEPROM_A11</text>
<text x="38.3" y="190.5">EEPROM_A12</text>
<text x="138.6" y="190.5">EEPROM_D11</text>
<text x="138.6" y="187">EEPROM_D12</text>
<text x="212.5" y="190.4">BOOT1</text>
<text x="212.7" y="187">DEBUG_V3P3</text>
<text x="38.3" y="194">EEPROM_A13</text>
<text x="38.3" y="197.6">EEPROM_A14</text>
<text x="138.6" y="197.5">EEPROM_D9</text>
<text x="138.6" y="194">EEPROM_D10</text>
<text x="38.3" y="201.1">EEPROM_A15</text>
<text x="138.6" y="201.1">EEPROM_D8</text>
<text x="138.6" y="208.1">EEPROM_CE</text>
<text x="138.6" y="204.6">EEPROM_OE</text>
<text x="53.8" y="215.2">V3P3</text>
<text x="54.2" y="211.7">GND</text>
<text x="138.6" y="211.7">EE_EN_VPP</text>
<text x="138.6" y="215.2">EE_EN_VCC</text>
<text x="181.5" y="222.2">PB0</text>
<text x="181.5" y="225.7">PB1</text>
<text x="203.5" y="222.2">PB0</text>
<text x="203.5" y="225.8">PB1</text>
<text x="342.1" y="224">NRST</text>
<text x="279.6" y="229.3">BOOT0</text>
<text x="198.6" y="250.5">DEBUG_V3P3</text>
<text x="198.6" y="254.1">DEBUG_SWCLK_TCK</text>
<text x="198.6" y="257.7">GND</text>
<text x="198.6" y="261.2">DEBUG_SWDIO_TMS</text>
<text x="198.6" y="264.7">NRST</text>
<text x="198.6" y="268.2">DEBUG_SWO_TDO</text>
</g>
<g font-size="3.9" fill="#09f">
<text x="269.9" y="143.4">PB6 CONS_TX pullup</text>
<text x="269.9" y="147.3">for USB DFU VBUS</text>
<text x="269.9" y="242.2">Hold ABORT button during</text>
<text x="269.9" y="246.1">reset for DFU mode</text>
</g>
<g font-size="3.9" fill="#800">
<text x="250.5" y="260.9">TITLE:</text>
<text x="379.1" y="265.6">REV:</text>
<text x="287.4" y="275.1">Company:</text>
<text x="378.7" y="275.7">Sheet: 2/3</text>
<text x="287.4" y="282.8">Date:</text>
<text x="336.4" y="282.8">Drawn By: cdhooper</text>
</g>
<g font-size="3.2" fill="#800">
<text x="41.6" y="6.7">1</text>
<text x="110.8" y="6.7">2</text>
<text x="179.9" y="6.7">3</text>
<text x="249.1" y="6.7">4</text>
<text x="318.2" y="6.7">5</text>
<text x="4.1" y="41.8">A</text>
<text x="405.9" y="41.8">A</text>
<text x="4.1" y="110.9">B</text>
<text x="405.9" y="110.9">B</text>
<text x="4.1" y="180.1">C</text>
<text x="405.9" y="180.1">C</text>
<text x="4.1" y="249.2">D</text>
<text x="405.9" y="249.2">D</text>
<text x="41.6" y="287.5">1</text>
<text x="110.8" y="287.5">2</text>
<text x="179.9" y="287.5">3</text>
<text x="249.1" y="287.5">4</text>
<text x="318.2" y="287.5">5</text>
</g>
<g font-size="3.2" fill="#000080">
<text x="248.3" y="22.6">U2</text>
<text x="248.3" y="25.8">AMS1117-3.3</text>
<text x="99.5" y="33.3">U1</text>
<text x="99.2" y="36.5">STM32F107VCT6</text>
<text x="217.2" y="45.8">C11</text>
<text x="233" y="45.8">C12</text>
<text x="275.4" y="45.8">C13</text>
<text x="337.4" y="47.6">10K</text>
<text x="338.3" y="44">R4</text>
<text x="349.7" y="46.1">R2</text>
<text x="217" y="49">22uF</text>
<text x="232.8" y="48.9">100nF</text>
<text x="275.2" y="49">22uF</text>
<text x="349.7" y="49.3">1K</text>
<text x="374.3" y="52.8">Q4</text>
<text x="372.7" y="56">BSS84</text>
<text x="24.2" y="70.7">20pF</text>
<text x="24.4" y="67.6">C1</text>
<text x="357.7" y="70.7">R1</text>
<text x="369" y="70.1">1.5K</text>
<text x="369" y="66.9">R3</text>
<text x="357.7" y="73.9">10K</text>
<text x="24.4" y="81.7">C2</text>
<text x="38.6" y="82.8">X1</text>
<text x="230.7" y="82.7">U4</text>
<text x="24.2" y="84.8">20pF</text>
<text x="38.5" y="86">8MHz</text>
<text x="226.4" y="86.2">USBLC6</text>
<text x="377.1" y="89.8">5.1K</text>
<text x="377.1" y="86.6">R5</text>
<text x="295.5" y="93.1">USB1</text>
<text x="295.5" y="96.3">Mini USB-B</text>
<text x="377.1" y="100.4">5.1K</text>
<text x="377.1" y="97.2">R6</text>
<text x="352.4" y="135.3">TYPE-C 3.1-16P_C168689</text>
<text x="352.4" y="132.1">USBC1</text>
<text x="209.2" y="167.4">RN1</text>
<text x="286.2" y="167.4">RN2</text>
<text x="208.8" y="170.6">10K</text>
<text x="286.5" y="171">10K</text>
<text x="370.1" y="214.9">BUTTON2</text>
<text x="304.8" y="223.7">BUTTON1</text>
<text x="371.9" y="227.4">RESET</text>
<text x="363.4" y="232.4">100nF</text>
<text x="363.4" y="229.1">C10</text>
<text x="181.3" y="239.8">H3</text>
<text x="306.6" y="236.3">ABORT</text>
<text x="176.3" y="243.3">STM32 SWD</text>
<text x="39" y="257.4">C3</text>
<text x="54.9" y="257.4">C4</text>
<text x="86.6" y="257.4">C6</text>
<text x="102.5" y="257.4">C7</text>
<text x="120.1" y="257.4">C8</text>
<text x="135.8" y="257.3">C9</text>
<text x="38.8" y="260.6">100nF</text>
<text x="54.7" y="260.6">100nF</text>
<text x="86.4" y="260.6">100nF</text>
<text x="102.3" y="260.6">100nF</text>
<text x="119.9" y="260.6">100nF</text>
<text x="135.8" y="260.6">1uF</text>
</g>
<g font-size="3.2">
<text x="235.9" y="30.2">1</text>
<text x="239.4" y="31.9">GND/ADJ</text>
<text x="115.2" y="46">VSS_3</text>
<text x="127.2" y="44.3">99</text>
<text x="69.9" y="72.5">10</text>
<text x="75.4" y="74.3">VSS_5</text>
<text x="213.2" y="95.4">1</text>
<text x="250.5" y="95.4">6</text>
<text x="69.9" y="107.8">20</text>
<text x="213.2" y="106">2</text>
<text x="250.5" y="106">5</text>
<text x="301.3" y="105.7">D-</text>
<text x="306.9" y="104.2">2</text>
<text x="306.9" y="107.8">3</text>
<text x="75.4" y="109.5">VREF-</text>
<text x="300.1" y="109.2">D+</text>
<text x="301.4" y="112.7">ID</text>
<text x="306.9" y="111.3">4</text>
<text x="213.2" y="116.6">3</text>
<text x="250.5" y="116.6">4</text>
<text x="297.9" y="116.2">GND</text>
<text x="306.9" y="114.8">5</text>
<text x="69.9" y="132.5">27</text>
<text x="75.4" y="134.2">VSS_4</text>
<text x="115.2" y="134.2">VSS_2</text>
<text x="127.2" y="132.5">74</text>
<text x="69.9" y="210.1">49</text>
<text x="75.4" y="211.8">VSS_1</text>
<text x="183.2" y="250.4">1</text>
<text x="183.2" y="253.9">2</text>
<text x="183.2" y="257.5">3</text>
<text x="183.2" y="261">4</text>
<text x="183.2" y="264.5">5</text>
<text x="183.2" y="268.1">6</text>
</g>
<g font-size="3.2" fill="#00f">
<text x="235.9" y="33.7">2</text>
<text x="239.4" y="35.5">Vout</text>
<text x="254.2" y="35.5">Vout</text>
<text x="263" y="33.7">4</text>
<text x="71.9" y="40.7">1</text>
<text x="235.9" y="37.2">3</text>
<text x="239.4" y="39">Vin</text>
<text x="71.9" y="44.3">2</text>
<text x="71.9" y="47.8">3</text>
<text x="75.4" y="42.5">PE2</text>
<text x="75.4" y="46">PE3</text>
<text x="127.2" y="47.8">98</text>
<text x="71.9" y="51.3">4</text>
<text x="75.4" y="49.6">PE4</text>
<text x="75.4" y="53.1">PE5</text>
<text x="119.8" y="53.1">PE0</text>
<text x="119.8" y="49.6">PE1</text>
<text x="127.2" y="51.3">97</text>
<text x="71.9" y="54.9">5</text>
<text x="71.9" y="58.4">6</text>
<text x="75.4" y="56.6">PE6</text>
<text x="119.6" y="56.6">PB9</text>
<text x="127.2" y="58.4">95</text>
<text x="127.2" y="54.9">96</text>
<text x="71.9" y="61.9">7</text>
<text x="71.9" y="65.4">8</text>
<text x="75.4" y="60.1">VBAT</text>
<text x="75.4" y="63.7">PC13-TAMPER-RTC</text>
<text x="114.6" y="63.7">BOOT0</text>
<text x="119.6" y="60.1">PB8</text>
<text x="127.2" y="65.4">93</text>
<text x="127.2" y="61.9">94</text>
<text x="71.9" y="69">9</text>
<text x="75.4" y="67.2">PC14-OSC32_IN</text>
<text x="75.4" y="70.7">PC15-OSC32_OUT</text>
<text x="119.6" y="70.7">PB6</text>
<text x="119.6" y="67.2">PB7</text>
<text x="127.2" y="69">92</text>
<text x="119.6" y="77.8">PB4</text>
<text x="119.6" y="74.3">PB5</text>
<text x="127.2" y="76">90</text>
<text x="127.2" y="72.5">91</text>
<text x="69.9" y="79.6">12</text>
<text x="69.9" y="83.1">13</text>
<text x="75.4" y="81.3">OSC_IN</text>
<text x="119.6" y="81.3">PB3</text>
<text x="127.2" y="83.1">88</text>
<text x="127.2" y="79.6">89</text>
<text x="69.9" y="86.6">14</text>
<text x="75.4" y="84.8">OSC_OUT</text>
<text x="75.4" y="88.4">NRST</text>
<text x="119.3" y="88.4">PD6</text>
<text x="119.3" y="84.8">PD7</text>
<text x="127.2" y="86.6">87</text>
<text x="69.9" y="90.1">15</text>
<text x="69.9" y="93.7">16</text>
<text x="75.4" y="91.9">PC0</text>
<text x="75.4" y="95.4">PC1</text>
<text x="119.3" y="95.4">PD4</text>
<text x="119.3" y="91.9">PD5</text>
<text x="127.2" y="93.7">85</text>
<text x="127.2" y="90.1">86</text>
<text x="69.9" y="97.2">17</text>
<text x="69.9" y="100.7">18</text>
<text x="75.4" y="99">PC2</text>
<text x="119.3" y="99">PD3</text>
<text x="127.2" y="100.7">83</text>
<text x="127.2" y="97.2">84</text>
<text x="75.4" y="102.5">PC3</text>
<text x="119.3" y="106">PD1</text>
<text x="119.3" y="102.5">PD2</text>
<text x="127.2" y="107.8">81</text>
<text x="127.2" y="104.2">82</text>
<text x="69.9" y="111.3">21</text>
<text x="75.4" y="113.1">VREF+</text>
<text x="117.5" y="113.1">PC12</text>
<text x="119.3" y="109.5">PD0</text>
<text x="127.2" y="111.3">80</text>
<text x="69.9" y="118.4">23</text>
<text x="117.5" y="116.6">PC11</text>
<text x="127.2" y="118.4">78</text>
<text x="127.2" y="114.8">79</text>
<text x="69.9" y="121.9">24</text>
<text x="69.9" y="125.4">25</text>
<text x="75.4" y="120.1">PA0-WKUP</text>
<text x="75.4" y="123.6">PA1</text>
<text x="117.5" y="120.1">PC10</text>
<text x="117.6" y="123.6">PA15</text>
<text x="127.2" y="125.4">76</text>
<text x="127.2" y="121.9">77</text>
<text x="69.9" y="128.9">26</text>
<text x="75.4" y="127.2">PA2</text>
<text x="75.4" y="130.7">PA3</text>
<text x="117.6" y="127.2">PA14</text>
<text x="121.1" y="137.8">NC</text>
<text x="127.2" y="136">73</text>
<text x="69.9" y="139.5">29</text>
<text x="69.9" y="143.1">30</text>
<text x="75.4" y="141.3">PA4</text>
<text x="117.6" y="141.3">PA13</text>
<text x="127.2" y="143.1">71</text>
<text x="127.2" y="139.5">72</text>
<text x="360.1" y="143.1">GND</text>
<text x="368.8" y="141.3">B1A12</text>
<text x="69.9" y="146.6">31</text>
<text x="75.4" y="144.8">PA5</text>
<text x="75.4" y="148.3">PA6</text>
<text x="117.6" y="148.3">PA11</text>
<text x="117.6" y="144.8">PA12</text>
<text x="127.2" y="146.6">70</text>
<text x="69.9" y="150.1">32</text>
<text x="69.9" y="153.6">33</text>
<text x="75.4" y="151.9">PA7</text>
<text x="75.4" y="155.4">PC4</text>
<text x="117.6" y="151.9">PA10</text>
<text x="119.6" y="155.4">PA9</text>
<text x="127.2" y="153.6">68</text>
<text x="127.2" y="150.1">69</text>
<text x="339.6" y="153.6">B5</text>
<text x="345.3" y="155.4">CC2</text>
<text x="358.5" y="151.9">VBUS</text>
<text x="358.7" y="155.4">SBU1</text>
<text x="368.8" y="153.6">A8</text>
<text x="368.8" y="150.1">B4A9</text>
<text x="69.9" y="157.2">34</text>
<text x="69.9" y="160.7">35</text>
<text x="75.4" y="158.9">PC5</text>
<text x="119.6" y="158.9">PA8</text>
<text x="127.2" y="160.7">66</text>
<text x="127.2" y="157.2">67</text>
<text x="339.6" y="157.2">B6</text>
<text x="339.6" y="160.7">B7</text>
<text x="345.3" y="158.9">DP2</text>
<text x="360.5" y="158.9">DN1</text>
<text x="368.8" y="160.7">A6</text>
<text x="368.8" y="157.2">A7</text>
<text x="69.9" y="164.2">36</text>
<text x="69.9" y="167.7">37</text>
<text x="75.4" y="162.5">PB0</text>
<text x="75.4" y="166">PB1</text>
<text x="119.5" y="166">PC8</text>
<text x="119.5" y="162.5">PC9</text>
<text x="127.2" y="167.7">64</text>
<text x="127.2" y="164.2">65</text>
<text x="339.6" y="164.2">B8</text>
<text x="345.3" y="162.5">DN2</text>
<text x="345.3" y="166">SBU2</text>
<text x="360.9" y="166">CC1</text>
<text x="361" y="162.5">DP1</text>
<text x="368.8" y="167.7">A4B9</text>
<text x="368.8" y="164.2">A5</text>
<text x="69.9" y="171.3">38</text>
<text x="75.4" y="169.5">PB2</text>
<text x="75.4" y="173">PE7</text>
<text x="119.5" y="173">PC6</text>
<text x="119.5" y="169.5">PC7</text>
<text x="127.2" y="171.3">63</text>
<text x="358.5" y="169.5">VBUS</text>
<text x="69.9" y="174.8">39</text>
<text x="69.9" y="178.3">40</text>
<text x="75.4" y="176.6">PE8</text>
<text x="117.3" y="176.6">PD15</text>
<text x="127.2" y="178.3">61</text>
<text x="127.2" y="174.8">62</text>
<text x="340.2" y="176.6">0</text>
<text x="344.7" y="178">0</text>
<text x="360.1" y="178.3">GND</text>
<text x="368.8" y="176.6">A1B12</text>
<text x="69.9" y="181.9">41</text>
<text x="69.9" y="185.4">42</text>
<text x="75.4" y="180.1">PE9</text>
<text x="75.4" y="183.6">PE10</text>
<text x="117.3" y="183.6">PD13</text>
<text x="117.3" y="180.1">PD14</text>
<text x="127.2" y="185.4">59</text>
<text x="127.2" y="181.9">60</text>
<text x="69.9" y="188.9">43</text>
<text x="75.4" y="187.1">PE11</text>
<text x="75.4" y="190.7">PE12</text>
<text x="117.3" y="190.7">PD11</text>
<text x="117.3" y="187.1">PD12</text>
<text x="127.2" y="188.9">58</text>
<text x="69.9" y="192.4">44</text>
<text x="69.9" y="196">45</text>
<text x="75.4" y="194.2">PE13</text>
<text x="75.4" y="197.7">PE14</text>
<text x="117.3" y="194.2">PD10</text>
<text x="119.3" y="197.7">PD9</text>
<text x="127.2" y="196">56</text>
<text x="127.2" y="192.4">57</text>
<text x="69.9" y="199.5">46</text>
<text x="69.9" y="203">47</text>
<text x="75.4" y="201.3">PE15</text>
<text x="119.3" y="201.3">PD8</text>
<text x="127.2" y="203">54</text>
<text x="127.2" y="199.5">55</text>
<text x="69.9" y="206.6">48</text>
<text x="75.4" y="204.8">PB10</text>
<text x="75.4" y="208.3">PB11</text>
<text x="117.6" y="208.3">PB14</text>
<text x="117.6" y="204.8">PB15</text>
<text x="127.2" y="206.6">53</text>
<text x="117.6" y="215.4">PB12</text>
<text x="117.6" y="211.8">PB13</text>
<text x="127.2" y="213.6">51</text>
<text x="127.2" y="210.1">52</text>
<text x="368.4" y="218.9">1</text>
<text x="384.5" y="218.9">3</text>
<text x="303.1" y="227.7">1</text>
<text x="319.3" y="227.7">3</text>
<text x="368.4" y="222.4">2</text>
<text x="384.5" y="222.4">4</text>
<text x="303.1" y="231.2">2</text>
<text x="319.3" y="231.2">4</text>
<text x="326.3" y="240.4">BOOT1 BOOT0 Boot Mode</text>
<text x="330.1" y="243.6">0</text>
<text x="341.6" y="243.6">0</text>
<text x="349.2" y="243.6">Internal Flash</text>
<text x="36.8" y="248.1" transform="rotate(-90 36.8 248.1)">VDD_1</text>
<text x="52.7" y="248.1" transform="rotate(-90 52.7 248.1)">VDD_2</text>
<text x="68.5" y="248.1" transform="rotate(-90 68.5 248.1)">VDD_3</text>
<text x="84.4" y="248.1" transform="rotate(-90 84.4 248.1)">VDD_4</text>
<text x="100.3" y="248.1" transform="rotate(-90 100.3 248.1)">VDD_5</text>
<text x="117.9" y="248.1" transform="rotate(-90 117.9 248.1)">VDDA</text>
<text x="133.8" y="248.1" transform="rotate(-90 133.8 248.1)">VDDA</text>
<text x="330.1" y="246.8">0</text>
<text x="341.6" y="246.8">1</text>
<text x="349.2" y="246.8">System (DFU)</text>
<text x="36.8" y="274.6" transform="rotate(-90 36.8 274.6)">VSS_1</text>
<text x="52.7" y="274.6" transform="rotate(-90 52.7 274.6)">VSS_2</text>
<text x="68.5" y="274.6" transform="rotate(-90 68.5 274.6)">VSS_3</text>
<text x="84.4" y="274.6" transform="rotate(-90 84.4 274.6)">VSS_4</text>
<text x="100.3" y="274.6" transform="rotate(-90 100.3 274.6)">VSS_5</text>
<text x="117.9" y="274.6" transform="rotate(-90 117.9 274.6)">VSSA</text>
<text x="133.8" y="274.6" transform="rotate(-90 133.8 274.6)">VSSA</text>
</g>
<g font-size="3.2" fill="#f00">
<text x="127.2" y="40.7">100</text>
<text x="114.6" y="42.5">VDD_3</text>
<text x="69.9" y="76">11</text>
<text x="75.4" y="77.8">VDD_5</text>
<text x="306.9" y="100.7">1</text>
<text x="69.9" y="104.2">19</text>
<text x="75.4" y="106">VSSA</text>
<text x="298.6" y="102.1">VCC</text>
<text x="69.9" y="114.8">22</text>
<text x="75.4" y="116.6">VDDA</text>
<text x="114.6" y="130.7">VDD_2</text>
<text x="127.2" y="128.9">75</text>
<text x="69.9" y="136">28</text>
<text x="75.4" y="137.8">VDD_4</text>
<text x="69.9" y="213.6">50</text>
<text x="75.4" y="215.4">VDD_1</text>
</g>
<g font-size="3.2" fill="#09f">
<text x="153.5" y="63">(DFU)</text>
<text x="33.5" y="120.5">(ABORT)</text>
</g>
<g font-size="2.5" fill="#08f">
<text x="368.7" y="44.6">p-chan</text>
<text x="368.7" y="47.1">MOSFET</text>
</g>
</svg>
